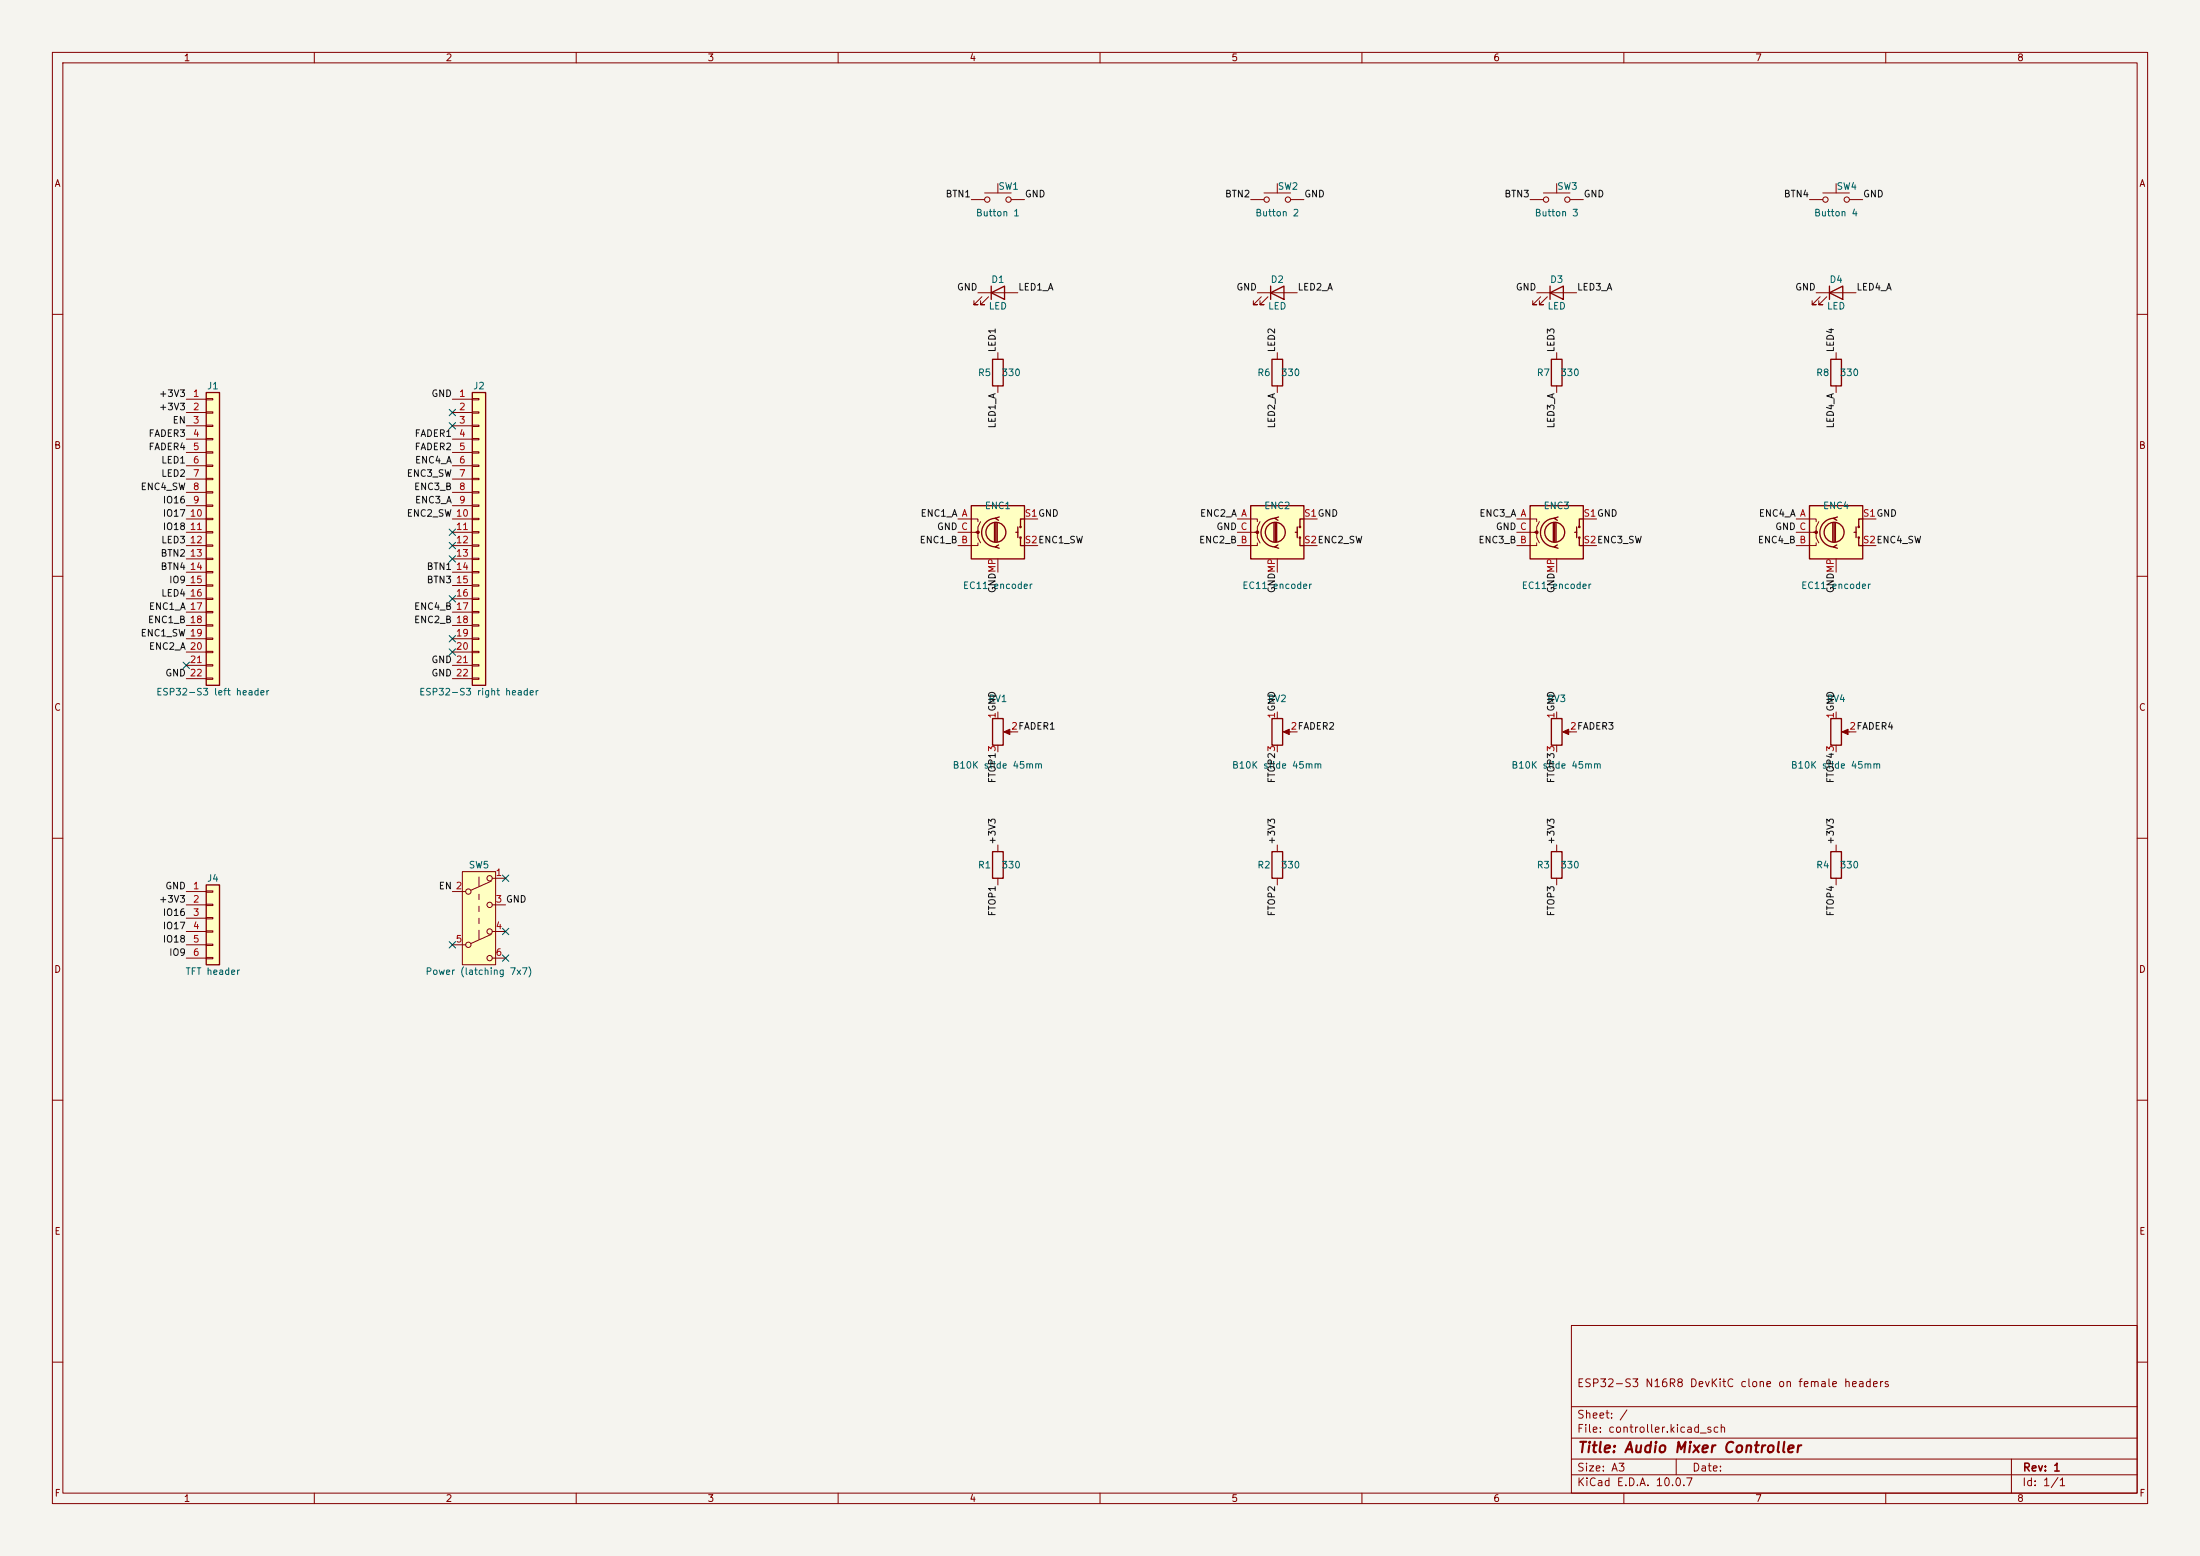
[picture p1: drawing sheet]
<svg xmlns="http://www.w3.org/2000/svg" width="420mm" height="297mm" viewBox="0 0 420 297" stroke-linecap="round" stroke-linejoin="round" font-family="sans-serif">
<path d="M0 0h420v297h-420z" fill="#f5f4ef" stroke="#f5f4ef" stroke-width=".19"/>
<g fill="none" stroke="#840000" stroke-width=".19">
<path d="M10 10h400v277h-400zM12 12h396v273h-396zM60 10v2M110 10v2M160 10v2M210 10v2M260 10v2M310 10v2M360 10v2M10 60h2M408 60h2M10 110h2"/>
<path d="M408 110h2M10 160h2M408 160h2M10 210h2M408 210h2M300 253h108v32h-108zM10 260h2M300 278.5h108M300 274.5h108M300 268.5h108M320 278.5v3M384 278.5v6.5"/>
<path d="M408 260h2M60 285v2M110 285v2M160 285v2M210 285v2M260 285v2M300 281.5h108M310 285v2M360 285v2"/>
</g>
<path d="M39.4 168.9h2.5v15.3h-2.5z" fill="#ffffc2"/>
<path d="M189.2 55.9l2.6-1.3v2.6zM189.2 54.6v2.6M349.2 55.9l2.6-1.3v2.6zM349.2 54.6v2.6M189.5 68.6h2v5.1h-2zM39.4 168.9h2.5v15.3h-2.5zM349.5 162.6h2v5h-2z" fill="none" stroke="#840000" stroke-width=".25"/>
<g fill="none" stroke="#840000" stroke-width=".19">
<path d="M185.4 38.1h2.6M188 36.8h5M190.5 35.1v1.7M193 38.1h2.6M238.8 38.1h2.5M241.3 36.8h5.1M243.8 35.1v1.7M246.4 38.1h2.5M345.4 38.1h2.6M348 36.8h5.1M350.5 35.1v1.7M353.1 38.1h2.5"/>
<path d="M186.7 55.9h7.6M187.5 56.6l-1.6 1.6h.8h-.8v-.8M188.7 56.6l-1.5 1.6h.8h-.8v-.8M346.7 55.9h7.6M347.5 56.6l-1.6 1.6h.8h-.8v-.8M348.7 56.6l-1.5 1.6h.8h-.8v-.8M190.5 67.3v1.3M190.5 73.7v1.2M35.6 170.2h3.8M35.6 172.7h3.8M35.6 175.3h3.8M35.6 177.8h3.8"/>
<path d="M39.4 170.1h1.2v.2h-1.2zM39.4 172.6h1.2v.2h-1.2zM39.4 175.1h1.2v.3h-1.2zM39.4 177.7h1.2v.2h-1.2zM350.5 161.3v1.3M350.5 167.6v1.3M35.6 180.3h3.8M35.6 182.9h3.8M39.4 180.2h1.2v.3h-1.2zM39.4 182.8h1.2v.2h-1.2z"/>
<circle cx="188.5" cy="38.1" r=".51"/>
<circle cx="192.5" cy="38.1" r=".51"/>
<circle cx="241.8" cy="38.1" r=".51"/>
<circle cx="245.9" cy="38.1" r=".51"/>
<circle cx="348.5" cy="38.1" r=".51"/>
<circle cx="352.6" cy="38.1" r=".51"/>
</g>
<path d="M238.8 96.5h10.1v10.2h-10.1z" fill="#ffffc2"/>
<g fill="none" stroke="#840000" stroke-width=".25">
<path d="M242.8 68.6h2.1v5.1h-2.1zM238.8 96.5h10.1v10.2h-10.1zM243.2 99.8v3.6M243.5 98.9a2.73 2.73 0 0 0-2.8 2.8 2.73 2.73 0 0 0 2.8 2.7M243.5 99.8v3.6M243.7 99.8v3.6M244.1 98.7l-.8 .2 .7 .4M248.9 99.1h-.7v1.5M244 104l-.7 .4 .8 .2M247.3 101.6h.3M247.6 100.6v2M248.2 102.6v1.5h.7"/>
<circle cx="243.5" cy="101.6" r="1.9"/>
<circle cx="248.2" cy="100.6" r=".13"/>
<circle cx="248.2" cy="102.6" r=".13"/>
</g>
<path d="M243.8 67.3v1.3M243.8 73.7v1.2M236.2 99.1h3.8v.5M240.5 99.6l-.5 1v1h-.5M248.9 99.1h2.6M236.2 101.6h3.8v1l.5 1M240 103.6v.5h-3.8M243.8 106.7v2.5M248.9 104.1h2.6" fill="none" stroke="#840000" stroke-width=".19"/>
<circle cx="240" cy="101.6" r=".25" fill="#840000" stroke="#840000" stroke-width=".19"/>
<path d="M39.4 74.9h2.5v55.9h-2.5z" fill="#ffffc2"/>
<path d="M39.4 74.9h2.5v55.9h-2.5z" fill="none" stroke="#840000" stroke-width=".25"/>
<g fill="none" stroke="#840000" stroke-width=".19">
<path d="M35.6 76.2h3.8M35.6 78.7h3.8M39.4 76.1h1.2v.2h-1.2zM39.4 78.6h1.2v.3h-1.2zM35.6 81.3h3.8M35.6 83.8h3.8M35.6 86.4h3.8M35.6 88.9h3.8M35.6 91.4h3.8M35.6 94h3.8M35.6 96.5h3.8M35.6 99.1h3.8"/>
<path d="M39.4 81.2h1.2v.2h-1.2zM39.4 83.7h1.2v.2h-1.2zM39.4 86.2h1.2v.3h-1.2zM39.4 88.8h1.2v.2h-1.2zM39.4 91.3h1.2v.3h-1.2zM39.4 93.9h1.2v.2h-1.2zM39.4 96.4h1.2v.2h-1.2zM39.4 98.9h1.2v.3h-1.2zM35.6 101.6h3.8M35.6 104.1h3.8M35.6 106.7h3.8M35.6 109.2h3.8"/>
<path d="M35.6 111.8h3.8M35.6 114.3h3.8M35.6 116.8h3.8M35.6 119.4h3.8M39.4 101.5h1.2v.2h-1.2zM39.4 104h1.2v.3h-1.2zM39.4 106.6h1.2v.2h-1.2zM39.4 109.1h1.2v.2h-1.2zM39.4 111.6h1.2v.3h-1.2zM39.4 114.2h1.2v.2h-1.2zM39.4 116.7h1.2v.3h-1.2zM39.4 119.3h1.2v.2h-1.2z"/>
<path d="M35.6 121.9h3.8M35.6 124.5h3.8M35.6 127h3.8M35.6 129.5h3.8M39.4 121.8h1.2v.2h-1.2zM39.4 124.3h1.2v.3h-1.2zM39.4 126.9h1.2v.2h-1.2zM39.4 129.4h1.2v.3h-1.2z"/>
</g>
<path d="M90.2 74.9h2.5v55.9h-2.5z" fill="#ffffc2"/>
<path d="M242.6 55.9l2.5-1.3v2.6zM242.6 54.6v2.6M90.2 74.9h2.5v55.9h-2.5zM349.5 68.6h2v5.1h-2zM242.8 137.2h2.1v5h-2.1zM189.5 162.6h2v5h-2z" fill="none" stroke="#840000" stroke-width=".25"/>
<g fill="none" stroke="#840000" stroke-width=".19">
<path d="M240 55.9h7.6M240.8 56.6l-1.5 1.6h.7h-.7v-.8M242.1 56.6l-1.6 1.6h.8h-.8v-.8M86.4 76.2h3.8M86.4 78.7h3.8M90.2 76.1h1.2v.2h-1.2zM90.2 78.6h1.2v.3h-1.2zM350.5 67.3v1.3M350.5 73.7v1.2M86.4 81.3h3.8M86.4 83.8h3.8M86.4 86.4h3.8"/>
<path d="M86.4 88.9h3.8M86.4 91.4h3.8M86.4 94h3.8M86.4 96.5h3.8M86.4 99.1h3.8M90.2 81.2h1.2v.2h-1.2zM90.2 83.7h1.2v.2h-1.2zM90.2 86.2h1.2v.3h-1.2zM90.2 88.8h1.2v.2h-1.2zM90.2 91.3h1.2v.3h-1.2zM90.2 93.9h1.2v.2h-1.2zM90.2 96.4h1.2v.2h-1.2z"/>
<path d="M90.2 98.9h1.2v.3h-1.2zM86.4 101.6h3.8M86.4 104.1h3.8M86.4 106.7h3.8M86.4 109.2h3.8M86.4 111.8h3.8M86.4 114.3h3.8M86.4 116.8h3.8M86.4 119.4h3.8M90.2 101.5h1.2v.2h-1.2zM90.2 104h1.2v.3h-1.2zM90.2 106.6h1.2v.2h-1.2z"/>
<path d="M90.2 109.1h1.2v.2h-1.2zM90.2 111.6h1.2v.3h-1.2zM90.2 114.2h1.2v.2h-1.2zM90.2 116.7h1.2v.3h-1.2zM90.2 119.3h1.2v.2h-1.2zM86.4 121.9h3.8M86.4 124.5h3.8M86.4 127h3.8M86.4 129.5h3.8M90.2 121.8h1.2v.2h-1.2zM90.2 124.3h1.2v.3h-1.2zM90.2 126.9h1.2v.2h-1.2z"/>
<path d="M90.2 129.4h1.2v.3h-1.2zM243.8 135.9v1.3M245.4 139.7h2.2M243.8 142.2v1.3M190.5 161.3v1.3M190.5 167.6v1.3"/>
</g>
<path d="M245 139.7l1.1-.5v1z" fill="#840000" stroke="#840000" stroke-width=".19"/>
<path d="M88.3 166.4h6.3v17.8h-6.3z" fill="#ffffc2"/>
<g fill="none" stroke="#840000" stroke-width=".19">
<path d="M292.1 38.1h2.5M294.6 36.8h5.1M297.2 35.1v1.7M299.7 38.1h2.6M293.4 55.9h7.6M294.1 56.6l-1.5 1.6h.8h-.8v-.8M295.4 56.6l-1.5 1.6h.7h-.7v-.8M297.2 67.3v1.3M297.2 73.7v1.2M86.4 170.2h2.5M88.3 166.4h6.3v17.8h-6.3zM91.4 167.4v1.8"/>
<path d="M91.4 170.7v1M91.4 173v1M91.4 175.3v1M91.4 177.5v1.8M93.8 168.2l-3.9 1.7M93.8 178.4l-3.9 1.7M94 167.6h2.5M94 172.7h2.5M94 177.8h2.5M243.8 161.3v1.3M243.8 167.6v1.3M86.4 180.3h2.5"/>
<path d="M94 182.9h2.5"/>
<circle cx="295.1" cy="38.1" r=".51"/>
<circle cx="299.2" cy="38.1" r=".51"/>
<circle cx="89.4" cy="170.2" r=".51"/>
<circle cx="93.5" cy="177.8" r=".51"/>
<circle cx="93.5" cy="167.6" r=".51"/>
<circle cx="93.5" cy="172.7" r=".51"/>
<circle cx="89.4" cy="180.3" r=".51"/>
<circle cx="93.5" cy="182.9" r=".51"/>
</g>
<path d="M295.9 55.9l2.5-1.3v2.6zM295.9 54.6v2.6M296.2 68.6h2v5.1h-2zM242.8 162.6h2.1v5h-2.1z" fill="none" stroke="#840000" stroke-width=".25"/>
<path d="M185.4 96.5h10.2v10.2h-10.2z" fill="#ffffc2"/>
<g fill="none" stroke="#840000" stroke-width=".25">
<path d="M185.4 96.5h10.2v10.2h-10.2zM189.9 99.8v3.6M190.1 98.9a2.73 2.73 0 0 0-2.7 2.8 2.73 2.73 0 0 0 2.7 2.7M190.1 99.8v3.6M190.4 99.8v3.6M190.8 98.7l-.8 .2 .6 .4M195.6 99.1h-.8v1.5M190.6 104l-.6 .4 .8 .2M193.9 101.6h.4M194.3 100.6v2M194.8 102.6v1.5h.8M189.5 137.2h2v5h-2z"/>
<circle cx="190.1" cy="101.6" r="1.9"/>
<circle cx="194.8" cy="100.6" r=".13"/>
<circle cx="194.8" cy="102.6" r=".13"/>
</g>
<path d="M182.9 99.1h3.8v.5M187.2 99.6l-.5 1v1h-.5M195.6 99.1h2.5M182.9 101.6h3.8v1l.5 1M186.7 103.6v.5h-3.8M190.5 106.7v2.5M195.6 104.1h2.5M190.5 135.9v1.3M192 139.7h2.3M190.5 142.2v1.3" fill="none" stroke="#840000" stroke-width=".19"/>
<g fill="#840000" stroke="#840000" stroke-width=".19">
<path d="M191.6 139.7l1.2-.5v1z"/>
<circle cx="186.7" cy="101.6" r=".25"/>
</g>
<path d="M345.4 96.5h10.2v10.2h-10.2z" fill="#ffffc2"/>
<g fill="none" stroke="#840000" stroke-width=".25">
<path d="M345.4 96.5h10.2v10.2h-10.2zM349.9 99.8v3.6M350.1 98.9a2.73 2.73 0 0 0-2.7 2.8 2.73 2.73 0 0 0 2.7 2.7M350.1 99.8v3.6M350.4 99.8v3.6M350.8 98.7l-.8 .2 .6 .4M355.6 99.1h-.8v1.5M350.6 104l-.6 .4 .8 .2M353.9 101.6h.4M354.3 100.6v2M354.8 102.6v1.5h.8M296.2 137.2h2v5h-2z"/>
<path d="M349.5 137.2h2v5h-2z"/>
<circle cx="350.1" cy="101.6" r="1.9"/>
<circle cx="354.8" cy="100.6" r=".13"/>
<circle cx="354.8" cy="102.6" r=".13"/>
</g>
<g fill="none" stroke="#840000" stroke-width=".19">
<path d="M342.9 99.1h3.8v.5M347.2 99.6l-.5 1v1h-.5M355.6 99.1h2.5M342.9 101.6h3.8v1l.5 1M346.7 103.6v.5h-3.8M350.5 106.7v2.5M355.6 104.1h2.5M297.2 135.9v1.3M298.7 139.7h2.3M350.5 135.9v1.3M352 139.7h2.3M297.2 142.2v1.3"/>
<path d="M350.5 142.2v1.3"/>
</g>
<g fill="#840000" stroke="#840000" stroke-width=".19">
<path d="M351.7 139.7l1.1-.5v1z"/>
<path d="M298.3 139.7l1.2-.5v1z"/>
<circle cx="346.7" cy="101.6" r=".25"/>
</g>
<path d="M292.1 96.5h10.2v10.2h-10.2z" fill="#ffffc2"/>
<g fill="none" stroke="#840000" stroke-width=".25">
<path d="M292.1 96.5h10.2v10.2h-10.2zM296.5 99.8v3.6M296.8 98.9a2.73 2.73 0 0 0-2.7 2.8 2.73 2.73 0 0 0 2.7 2.7M296.8 99.8v3.6M297.1 99.8v3.6M297.4 98.7l-.7 .2 .6 .4M302.3 99.1h-.8v1.5M297.3 104l-.6 .4 .7 .2M300.6 101.6h.4M301 100.6v2M301.5 102.6v1.5h.8M296.2 162.6h2v5h-2z"/>
<circle cx="296.8" cy="101.6" r="1.9"/>
<circle cx="301.5" cy="100.6" r=".13"/>
<circle cx="301.5" cy="102.6" r=".13"/>
</g>
<path d="M289.6 99.1h3.8v.5M293.9 99.6l-.5 1v1h-.5M302.3 99.1h2.5M289.6 101.6h3.8v1l.5 1M293.4 103.6v.5h-3.8M297.2 106.7v2.5M302.3 104.1h2.5M297.2 161.3v1.3M297.2 167.6v1.3" fill="none" stroke="#840000" stroke-width=".19"/>
<circle cx="293.4" cy="101.6" r=".25" fill="#840000" stroke="#840000" stroke-width=".19"/>
<g fill="none" stroke="#000084" stroke-width=".19">
<path d="M85.8 78.1l1.2 1.2M87 78.1l-1.2 1.2M85.8 80.7l1.2 1.2M87 80.7l-1.2 1.2M85.8 113.7l1.2 1.2M85.8 106.1l1.2 1.2M85.8 103.5l1.2 1.2M85.8 101l1.2 1.2M87 113.7l-1.2 1.2M87 106.1l-1.2 1.2M87 103.5l-1.2 1.2M87 101l-1.2 1.2"/>
<path d="M35 126.4l1.2 1.2M36.2 126.4l-1.2 1.2M85.8 123.9l1.2 1.2M85.8 121.3l1.2 1.2M87 123.9l-1.2 1.2M87 121.3l-1.2 1.2M85.8 179.7l1.2 1.2M87 179.7l-1.2 1.2M95.9 177.2l1.2 1.2M95.9 167l1.2 1.2M97.1 177.2l-1.2 1.2M97.1 167l-1.2 1.2"/>
<path d="M95.9 182.3l1.2 1.2M97.1 182.3l-1.2 1.2"/>
</g>
<text font-size="2" fill="#840000" x="301" y="277.8">Title: Audio Mixer Controller</text>
<g font-size="1.5" fill="#840000">
<text x="300.9" y="265.1">ESP32-S3 N16R8 DevKitC clone on female headers</text>
<text x="300.9" y="273.8">File: controller.kicad_sch</text>
<text x="300.9" y="271.1">Sheet: /</text>
<text x="300.9" y="281.2">Size: A3</text>
<text x="322.9" y="281.2">Date:</text>
<text x="386" y="281.2">Rev: 1</text>
<text x="300.9" y="284">KiCad E.D.A. 10.0.7</text>
<text x="385.9" y="284">Id: 1/1</text>
</g>
<g font-size="1.3" fill="#840000">
<text x="35" y="12">1</text>
<text x="85" y="12">2</text>
<text x="135" y="12">3</text>
<text x="185" y="12">4</text>
<text x="235" y="12">5</text>
<text x="285" y="12">6</text>
<text x="335" y="12">7</text>
<text x="385" y="12">8</text>
<text x="10.3" y="36">A</text>
<text x="408.3" y="36">A</text>
<text x="10.2" y="86">B</text>
<text x="408.2" y="86">B</text>
<text x="10.2" y="136">C</text>
<text x="408.2" y="136">C</text>
<text x="10.2" y="186">D</text>
<text x="408.2" y="186">D</text>
<text x="10.3" y="236">E</text>
<text x="408.3" y="236">E</text>
<text x="10.3" y="286">F</text>
<text x="35" y="287">1</text>
<text x="85" y="287">2</text>
<text x="135" y="287">3</text>
<text x="185" y="287">4</text>
<text x="235" y="287">5</text>
<text x="285" y="287">6</text>
<text x="335" y="287">7</text>
<text x="385" y="287">8</text>
<text x="408.3" y="286">F</text>
</g>
<g font-size="1.3" fill="#0f0f0f">
<text x="180.4" y="38">BTN1</text>
<text x="195.6" y="38">GND</text>
<text x="233.8" y="38">BTN2</text>
<text x="248.9" y="38">GND</text>
<text x="287.1" y="38">BTN3</text>
<text x="302.2" y="38">GND</text>
<text x="340.4" y="38">BTN4</text>
<text x="355.6" y="38">GND</text>
<text x="182.6" y="55.8">GND</text>
<text x="194.3" y="55.8">LED1_A</text>
<text x="235.9" y="55.8">GND</text>
<text x="247.6" y="55.8">LED2_A</text>
<text x="289.3" y="55.8">GND</text>
<text x="301" y="55.8">LED3_A</text>
<text x="342.6" y="55.8">GND</text>
<text x="354.3" y="55.8">LED4_A</text>
<text x="190.4" y="67.3" transform="rotate(-90 190.4 67.3)">LED1</text>
<text x="243.7" y="67.3" transform="rotate(-90 243.7 67.3)">LED2</text>
<text x="297.1" y="67.3" transform="rotate(-90 297.1 67.3)">LED3</text>
<text x="350.4" y="67.3" transform="rotate(-90 350.4 67.3)">LED4</text>
<text x="30.3" y="76.1">+3V3</text>
<text x="82.3" y="76.1">GND</text>
<text x="28.3" y="83.7">FADER3</text>
<text x="30.3" y="78.6">+3V3</text>
<text x="32.9" y="81.2">EN</text>
<text x="79.1" y="83.7">FADER1</text>
<text x="190.4" y="81.9" transform="rotate(-90 190.4 81.9)">LED1_A</text>
<text x="243.7" y="81.9" transform="rotate(-90 243.7 81.9)">LED2_A</text>
<text x="297.1" y="81.9" transform="rotate(-90 297.1 81.9)">LED3_A</text>
<text x="350.4" y="81.9" transform="rotate(-90 350.4 81.9)">LED4_A</text>
<text x="28.3" y="86.2">FADER4</text>
<text x="30.7" y="88.8">LED1</text>
<text x="79.1" y="86.2">FADER2</text>
<text x="79.1" y="88.8">ENC4_A</text>
<text x="26.7" y="93.9">ENC4_SW</text>
<text x="30.7" y="91.3">LED2</text>
<text x="77.5" y="91.3">ENC3_SW</text>
<text x="78.9" y="93.9">ENC3_B</text>
<text x="31" y="96.4">IO16</text>
<text x="31" y="98.9">IO17</text>
<text x="31" y="101.5">IO18</text>
<text x="77.5" y="98.9">ENC2_SW 10</text>
<text x="79.1" y="96.4">ENC3_A</text>
<text x="175.6" y="98.9">ENC1_A A</text>
<text x="178.8" y="101.5">GND C</text>
<text x="229" y="98.9">ENC2_A A</text>
<text x="232.1" y="101.5">GND C</text>
<text x="282.3" y="98.9">ENC3_A A</text>
<text x="285.5" y="101.5">GND C</text>
<text x="335.7" y="98.9">ENC4_A A</text>
<text x="338.8" y="101.5">GND C</text>
<text x="30.6" y="106.6">BTN2</text>
<text x="30.7" y="104">LED3</text>
<text x="175.5" y="104">ENC1_B B</text>
<text x="228.8" y="104">ENC2_B B</text>
<text x="282.1" y="104">ENC3_B B</text>
<text x="335.5" y="104">ENC4_B B</text>
<text x="30.6" y="109.1">BTN4</text>
<text x="32.2" y="111.6">IO9</text>
<text x="81.4" y="109.1">BTN1</text>
<text x="81.4" y="111.6">BTN3</text>
<text x="190.4" y="113.3" transform="rotate(-90 190.4 113.3)">GNDMP</text>
<text x="243.7" y="113.3" transform="rotate(-90 243.7 113.3)">GNDMP</text>
<text x="297.1" y="113.3" transform="rotate(-90 297.1 113.3)">GNDMP</text>
<text x="350.4" y="113.3" transform="rotate(-90 350.4 113.3)">GNDMP</text>
<text x="28.1" y="119.3">ENC1_B 18</text>
<text x="28.3" y="116.7">ENC1_A 17</text>
<text x="30.7" y="114.2">LED4</text>
<text x="78.9" y="116.7">ENC4_B 17</text>
<text x="78.9" y="119.3">ENC2_B 18</text>
<text x="26.7" y="121.8">ENC1_SW 19</text>
<text x="28.3" y="124.3">ENC2_A 20</text>
<text x="31.5" y="129.4">GND 22</text>
<text x="82.3" y="126.9">GND 21</text>
<text x="82.3" y="129.4">GND 22</text>
<text x="190.4" y="149.6" transform="rotate(-90 190.4 149.6)">FTOP13</text>
<text x="243.7" y="149.6" transform="rotate(-90 243.7 149.6)">FTOP23</text>
<text x="297.1" y="149.6" transform="rotate(-90 297.1 149.6)">FTOP33</text>
<text x="350.4" y="149.6" transform="rotate(-90 350.4 149.6)">FTOP43</text>
<text x="190.4" y="161.3" transform="rotate(-90 190.4 161.3)">+3V3</text>
<text x="243.7" y="161.3" transform="rotate(-90 243.7 161.3)">+3V3</text>
<text x="297.1" y="161.3" transform="rotate(-90 297.1 161.3)">+3V3</text>
<text x="350.4" y="161.3" transform="rotate(-90 350.4 161.3)">+3V3</text>
<text x="30.3" y="172.6">+3V3</text>
<text x="31.5" y="170.1">GND</text>
<text x="83.7" y="170.1">EN 2</text>
<text x="31" y="175.1">IO16</text>
<text x="31" y="177.7">IO17</text>
<text x="190.4" y="175" transform="rotate(-90 190.4 175)">FTOP1</text>
<text x="243.7" y="175" transform="rotate(-90 243.7 175)">FTOP2</text>
<text x="297.1" y="175" transform="rotate(-90 297.1 175)">FTOP3</text>
<text x="350.4" y="175" transform="rotate(-90 350.4 175)">FTOP4</text>
<text x="31" y="180.2">IO18</text>
<text x="32.2" y="182.8">IO9</text>
</g>
<g font-size="1.3" fill="#006464">
<text x="186.2" y="41.6">Button 1</text>
<text x="190.5" y="36.5">SW1</text>
<text x="239.5" y="41.6">Button 2</text>
<text x="243.8" y="36.5">SW2</text>
<text x="292.9" y="41.6">Button 3</text>
<text x="297.2" y="36.5">SW3</text>
<text x="346.2" y="41.6">Button 4</text>
<text x="350.5" y="36.5">SW4</text>
<text x="188.6" y="59.4">LED</text>
<text x="189.1" y="54.3">D1</text>
<text x="242" y="59.4">LED</text>
<text x="242.5" y="54.3">D2</text>
<text x="295.3" y="59.4">LED</text>
<text x="295.8" y="54.3">D3</text>
<text x="348.7" y="59.4">LED</text>
<text x="349.2" y="54.3">D4</text>
<text x="39.4" y="74.6">J1</text>
<text x="90.2" y="74.6">J2</text>
<text x="186.6" y="72.1">R5</text>
<text x="191.1" y="72.1">330</text>
<text x="239.9" y="72.1">R6</text>
<text x="244.4" y="72.1">330</text>
<text x="293.3" y="72.1">R7</text>
<text x="297.8" y="72.1">330</text>
<text x="346.6" y="72.1">R8</text>
<text x="351.1" y="72.1">330</text>
<text x="187.9" y="97.5">ENC1</text>
<text x="241.2" y="97.5">ENC2</text>
<text x="294.6" y="97.5">ENC3</text>
<text x="347.9" y="97.5">ENC4</text>
<text x="183.7" y="112.7">EC11 encoder</text>
<text x="237.1" y="112.7">EC11 encoder</text>
<text x="290.4" y="112.7">EC11 encoder</text>
<text x="343.7" y="112.7">EC11 encoder</text>
<text x="29.7" y="133">ESP32-S3 left header</text>
<text x="79.9" y="133">ESP32-S3 right header</text>
<text x="188.6" y="134.3">RV1</text>
<text x="241.9" y="134.3">RV2</text>
<text x="295.3" y="134.3">RV3</text>
<text x="348.6" y="134.3">RV4</text>
<text x="181.8" y="147">B10K slide 45mm</text>
<text x="235.1" y="147">B10K slide 45mm</text>
<text x="288.4" y="147">B10K slide 45mm</text>
<text x="341.8" y="147">B10K slide 45mm</text>
<text x="89.4" y="166.1">SW5</text>
<text x="186.6" y="166.1">R1</text>
<text x="191.1" y="166.1">330</text>
<text x="239.9" y="166.1">R2</text>
<text x="244.4" y="166.1">330</text>
<text x="293.3" y="166.1">R3</text>
<text x="297.8" y="166.1">330</text>
<text x="346.6" y="166.1">R4</text>
<text x="351.1" y="166.1">330</text>
<text x="39.4" y="168.6">J4</text>
<text x="35.3" y="186.4">TFT header</text>
<text x="81.1" y="186.4">Power (latching 7x7)</text>
</g>
<g font-size="1.3" fill="#a90000">
<text x="36.7" y="76.1">1</text>
<text x="87.5" y="76.1">1</text>
<text x="36.7" y="78.6">2</text>
<text x="36.7" y="81.1">3</text>
<text x="36.7" y="83.7">4</text>
<text x="87.5" y="78.6">2</text>
<text x="87.5" y="81.1">3</text>
<text x="87.5" y="83.7">4</text>
<text x="36.7" y="86.2">5</text>
<text x="36.7" y="88.8">6</text>
<text x="87.5" y="86.2">5</text>
<text x="87.5" y="88.8">6</text>
<text x="36.7" y="91.3">7</text>
<text x="36.7" y="93.8">8</text>
<text x="87.5" y="91.3">7</text>
<text x="87.5" y="93.8">8</text>
<text x="36.1" y="98.9">10</text>
<text x="36.1" y="101.5">11</text>
<text x="36.7" y="96.4">9</text>
<text x="86.9" y="101.5">11</text>
<text x="87.5" y="96.4">9</text>
<text x="195.5" y="98.9">S1GND</text>
<text x="248.9" y="98.9">S1GND</text>
<text x="302.2" y="98.9">S1GND</text>
<text x="355.5" y="98.9">S1GND</text>
<text x="36.1" y="104">12</text>
<text x="36.1" y="106.5">13</text>
<text x="86.9" y="104">12</text>
<text x="86.9" y="106.5">13</text>
<text x="195.5" y="104">S2ENC1_SW</text>
<text x="248.9" y="104">S2ENC2_SW</text>
<text x="302.2" y="104">S2ENC3_SW</text>
<text x="355.5" y="104">S2ENC4_SW</text>
<text x="36.1" y="109.1">14</text>
<text x="36.1" y="111.6">15</text>
<text x="86.9" y="109.1">14</text>
<text x="86.9" y="111.6">15</text>
<text x="36.1" y="114.2">16</text>
<text x="86.9" y="114.2">16</text>
<text x="86.9" y="121.8">19</text>
<text x="86.9" y="124.3">20</text>
<text x="36.1" y="126.9">21</text>
<text x="190.4" y="137.3" transform="rotate(-90 190.4 137.3)">1GND</text>
<text x="243.7" y="137.3" transform="rotate(-90 243.7 137.3)">1GND</text>
<text x="297" y="137.3" transform="rotate(-90 297 137.3)">1GND</text>
<text x="350.4" y="137.3" transform="rotate(-90 350.4 137.3)">1GND</text>
<text x="192.9" y="139.6">2FADER1</text>
<text x="246.3" y="139.6">2FADER2</text>
<text x="299.6" y="139.6">2FADER3</text>
<text x="353" y="139.6">2FADER4</text>
<text x="94.5" y="167.5">1</text>
<text x="36.7" y="170">1</text>
<text x="36.7" y="172.6">2</text>
<text x="94.5" y="172.6">3 GND</text>
<text x="36.7" y="175.1">3</text>
<text x="36.7" y="177.7">4</text>
<text x="94.5" y="177.7">4</text>
<text x="36.7" y="180.2">5</text>
<text x="36.7" y="182.7">6</text>
<text x="86.9" y="180.2">5</text>
<text x="94.5" y="182.7">6</text>
</g>
</svg>
